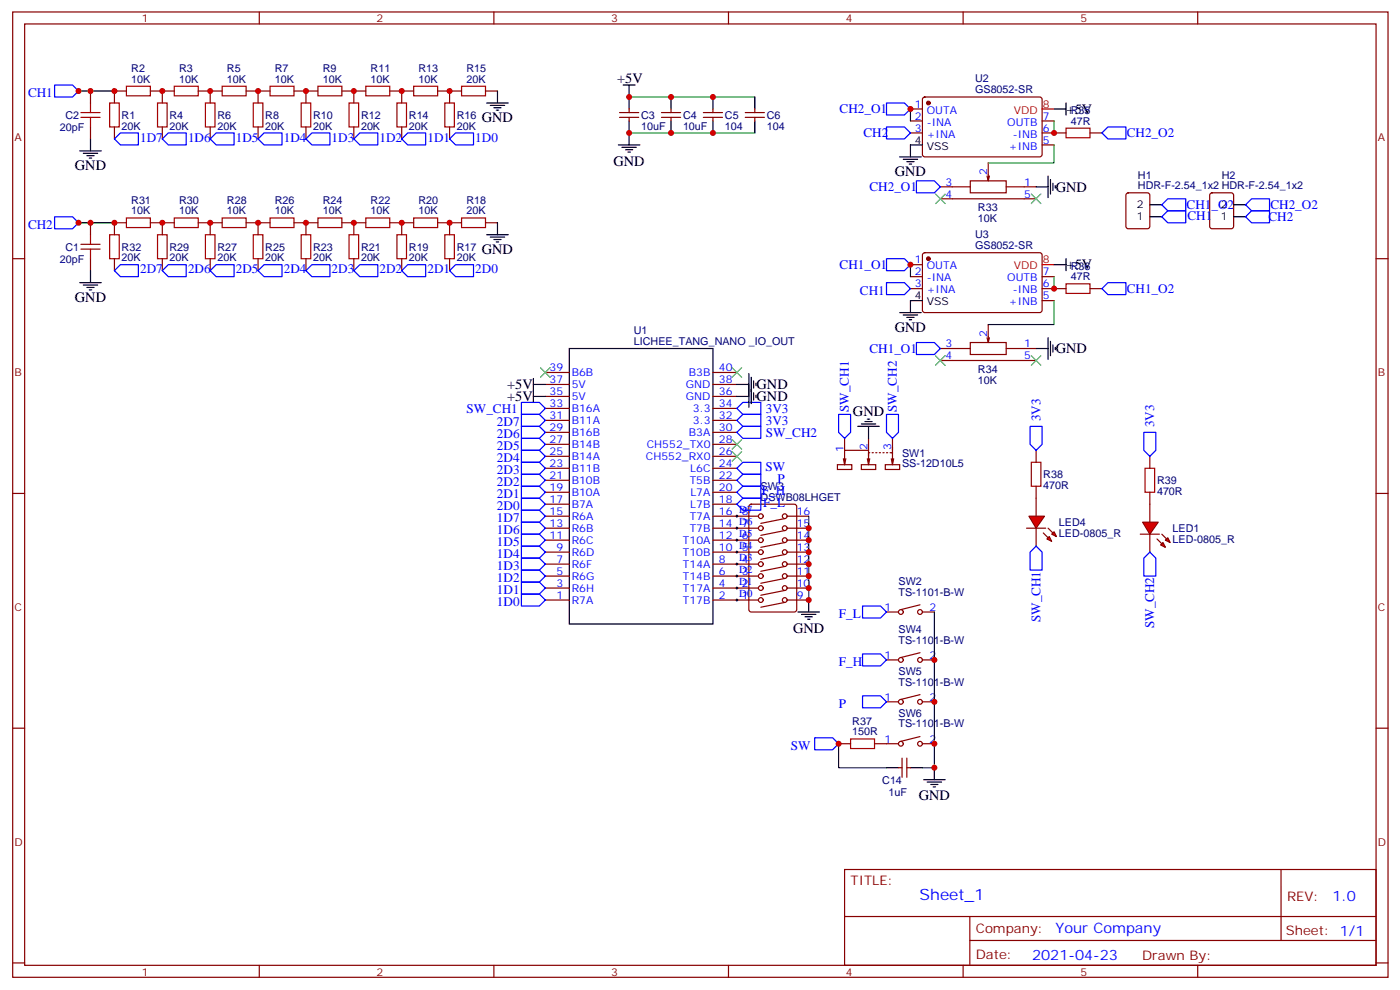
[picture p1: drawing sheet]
<svg xmlns="http://www.w3.org/2000/svg" width="413mm" height="292mm" viewBox="0 0 413 292" stroke-linecap="round" stroke-linejoin="round" font-family="sans-serif">
<g fill="none" stroke="#870000" stroke-width=".35">
<path d="M3.7 3.5h405.4v284.4h-405.4zM7.3 7.1h398.3v277.2h-398.3zM76.4 3.5v3.6M145.6 3.5v3.6M214.7 3.5v3.6M283.8 3.5v3.6M353 3.5v3.6M26.7 26.8v3.5M26.7 37.4v3.5M33.7 37.4v3.5M37.3 26.8h-3.6v3.5M44.3 26.8h7.1"/>
<path d="M47.8 26.8v3.5M47.8 37.4v3.5M58.4 26.8h7.1M61.9 26.8v3.5M61.9 37.4v3.5M72.5 26.8h7.1M76.1 26.8v3.5M76.1 37.4v3.5M86.6 26.8h7.1M90.2 26.8v3.5M90.2 37.4v3.5M100.8 26.8h7"/>
<path d="M104.3 26.8v3.5M104.3 37.4v3.5M114.9 26.8h7M118.4 26.8v3.5M118.4 37.4v3.5M129 26.8h7M132.5 26.8v3.5M132.5 37.4v3.5M143.1 26.8h3.5M268.3 32.1h3.6M268.3 35.6h3.6M268.3 39.2h3.6"/>
<path d="M272.1 28.8l.5-.2h34.1l.4 .7v16.5l-.7 .4-34.1-.1-.4-.6v-16.2zM307.1 35.6h3.6M307.1 39.2h7.1M321.2 39.2h3.6M277.1 58.6h28.3M277.1 55h8.9M286 53.3h10.5v3.5h-10.5zM290.9 51.9l.4 1.4M291.3 48v5.3l.3-1.4M296.5 55h8.9M307.1 42.7h3.6M332.1 57l.4-.2h5.7l.6 .4 .1 9.5-.5 .6-5.9 .1-.6-.5-.1-9.4z"/>
<path d="M356.8 57l.4-.2h5.7l.6 .4 .1 9.5-.5 .6-5.9 .1-.6-.5-.1-9.4zM3.7 76.2h3.6M26.7 65.6v3.5M26.7 76.2v3.5M33.7 76.2v3.5M37.3 65.6h-3.6v3.5M44.3 65.6h7.1M47.8 65.6v3.5M47.8 76.2v3.5M58.4 65.6h7.1M61.9 65.6v3.5M61.9 76.2v3.5"/>
<path d="M72.5 65.6h7.1M76.1 65.6v3.5M76.1 76.2v3.5M86.6 65.6h7.1M90.2 65.6v3.5M90.2 76.2v3.5M100.8 65.6h7M104.3 65.6v3.5M104.3 76.2v3.5M114.9 65.6h7M118.4 65.6v3.5M118.4 76.2v3.5"/>
<path d="M129 65.6h7M132.5 65.6v3.5M132.5 76.2v3.5M143.1 65.6h3.5M268.3 78h3.6M272.1 74.6l.5-.2 34.1 .1 .4 .6v16.5l-.7 .5-34.1-.1-.4-.6v-16.3zM405.6 76.2h3.5M268.3 81.5h3.6M268.3 85h3.6M290.9 99.5l.4 1.4M291.3 95.6v5.3l.3-1.4M307.1 81.5h3.6"/>
<path d="M307.1 85h7.1M307.1 88.5h3.6M321.2 85h3.6M160.7 116.8h7.1M160.7 113.2h7.1M160.7 109.7h7.1M210.1 116.8h7.1M210.1 113.2h7.1M210.1 109.7h7.1M277.1 106.2h28.3M277.1 102.7h8.9M286 100.9h10.5v3.5h-10.5z"/>
<path d="M296.5 102.7h8.9M160.7 137.9h7.1M160.7 134.4h7.1M160.7 130.9h7.1M160.7 127.4h7.1M160.7 123.8h7.1M160.7 120.3h7.1M210.1 137.9h7.1M210.1 134.4h7.1M210.1 130.9h7.1M210.1 127.4h7.1M210.1 123.8h7.1"/>
<path d="M210.1 120.3h7.1M246.8 136.9h4.2v1.4h-4.2zM248.6 135.1l.3 1.8M248.9 129.1v3.5M249.3 135.1l-.4 1.8M253.9 136.9h4.2v1.4h-4.2zM255.6 135.1l.4 1.8 .3-1.8M256 132.6h-7.1v4.3M256 129.1v5.3M256.3 133.3h-.3v2.9M257 133.3h.4M258.1 133.3h.3"/>
<path d="M259.2 133.3h.3M260.2 133.3h.4M260.9 136.9h4.2v1.4h-4.2zM261.3 133.3h.3M262.3 133.3h.7v2.9M262.7 135.1l.3 1.8 .4-1.8M263 129.1v4.4M3.7 145.3h3.6M160.7 159.1h7.1M160.7 155.6h7.1M160.7 152h7.1M160.7 148.5h7.1"/>
<path d="M160.7 145h7.1M160.7 141.5h7.1M210.1 159.1h13.4M210.1 155.6h13.4M210.1 152h13.4M210.1 148.5h7.1M210.1 145h7.1M210.1 141.5h7.1M220.9 148.7l.5-.2h12.7l.7 .5v30.6l-.5 .6-12.9 .1-.6-.5-.1-30.6zM231.3 152.8l-7.1 1.4M231.3 156.3l-7.1 1.4M231.3 159.8l-7.1 1.4"/>
<path d="M232 159.1h6.3M232 155.6h6.3M232 152h6.3M405.6 145.3h3.5M160.7 176.7h7.1M160.7 173.2h7.1M160.7 169.7h7.1M160.7 166.2h7.1M160.7 162.6h7.1M210.1 176.7h13.4M210.1 173.2h13.4M210.1 169.7h13.4"/>
<path d="M210.1 166.2h13.4M210.1 162.6h13.4M231.3 163.3l-7.1 1.4M231.3 166.9l-7.1 1.4M231.3 170.4l-7.1 1.4M231.3 173.9l-7.1 1.4M231.3 177.4l-7.1 1.5M232 176.7h6.3M232 173.2h6.3M232 169.7h6.3M232 166.2h6.3M232 162.6h6.3"/>
<path d="M271.1 178.2l-5.6 1.4M261.3 180.3h3.5M261.3 194.4h3.5M271.1 192.3l-5.6 1.4M271.9 180.3h3.5M271.9 194.4h3.5M3.7 214.5h3.6M247.2 219.1h3.5M257.7 219.1h7.1M261.3 206.7h3.5M271.1 204.6l-5.6 1.4M271.1 217l-5.6 1.4"/>
<path d="M271.9 206.7h3.5M271.9 219.1h3.5M405.6 214.5h3.5M264.8 226.1h1.1M265.9 223.3v5.7M267.3 223.3v5.7M267.3 226.1h1M248.9 256.1h156.7v28.2h-156.7zM377.5 256.1l.1 20.9M249 270h156.4M285.8 277h119.6M285.8 270v14.1"/>
<path d="M3.7 283.6h3.6M76.4 284.3v3.6M145.6 284.3v3.6M214.7 284.3v3.6M283.8 284.3v3.6M353 284.3v3.6M405.6 283.6h3.5"/>
<circle cx="224.2" cy="152" r=".71"/>
<circle cx="224.2" cy="155.6" r=".71"/>
<circle cx="224.2" cy="159.1" r=".71"/>
<circle cx="231.3" cy="152" r=".71"/>
<circle cx="231.3" cy="155.6" r=".71"/>
<circle cx="231.3" cy="159.1" r=".71"/>
<circle cx="224.2" cy="169.7" r=".71"/>
<circle cx="224.2" cy="162.6" r=".71"/>
<circle cx="224.2" cy="173.2" r=".71"/>
<circle cx="224.2" cy="176.7" r=".71"/>
<circle cx="224.2" cy="166.2" r=".71"/>
<circle cx="231.3" cy="166.2" r=".71"/>
<circle cx="231.3" cy="169.7" r=".71"/>
<circle cx="231.3" cy="176.7" r=".71"/>
<circle cx="231.3" cy="162.6" r=".71"/>
<circle cx="231.3" cy="173.2" r=".71"/>
<circle cx="265.5" cy="180.3" r=".71"/>
<circle cx="265.5" cy="194.4" r=".71"/>
<circle cx="271.1" cy="194.4" r=".71"/>
<circle cx="271.1" cy="180.3" r=".71"/>
<circle cx="265.5" cy="206.7" r=".71"/>
<circle cx="265.5" cy="219.1" r=".71"/>
<circle cx="271.1" cy="206.7" r=".71"/>
<circle cx="271.1" cy="219.1" r=".71"/>
</g>
<g fill="none" stroke="#000" stroke-width=".35">
<path d="M143.4 30.3h6.4M144.5 31h4.2M145.6 31.8h2.1M146.3 32.5h.7M146.6 26.8v3.5M310.7 32.1h3.5M314.2 30.3v3.6M23.5 44.4h6.3M24.6 45.2h4.2M25.6 45.9h2.1M26.3 46.6h.7M26.7 40.9v3.5"/>
<path d="M265.1 46.2h6.4M266.2 46.9h4.2M267.3 47.6h2.1M268 48.3h.7M271.9 42.7h-3.6v3.5M305.4 55h3.5M308.9 51.9v6.3M309.6 52.9v4.2M310.3 54v2.1M311 54.7v.7M26.7 79.7v3.6M143.4 69.1h6.4"/>
<path d="M144.5 69.8h4.2M145.6 70.6h2.1M146.3 71.3h.7M146.6 65.6v3.5M310.7 78h3.5M314.2 76.2v3.5M338.9 63.9h3.5M338.9 60.3h3.5M363.6 63.9h3.5M363.6 60.3h3.5M23.5 83.3h6.3M24.6 84h4.2"/>
<path d="M25.6 84.7h2.1M26.3 85.4h.7M265.1 92.1h6.4M266.2 92.8h4.2M267.3 93.5h2.1M268 94.2h.7M271.9 88.5h-3.6v3.6M308.9 99.5v6.3M157.2 113.2h3.5M157.2 111.5v7M157.2 116.8h3.5M167.8 102.7h42.3v81.1h-42.3z"/>
<path d="M305.4 102.7h3.5M309.6 100.5v4.3M310.3 101.6v2.1M311 102.3v.7M252.8 125.6h6.4M253.9 124.9h4.2M254.9 124.2h2.1M255.6 123.5h.7M256 125.6v3.5M238.3 176.7v3.6M235.2 180.3h6.3M236.2 181h4.3"/>
<path d="M237.3 181.7h2.1M238 182.4h.7M261.3 226.1h3.5M268.3 226.1h3.6M272.2 229.7h6.4M273.3 230.4h4.2M274.3 231.1h2.1M275 231.8h.7M275.4 226.1v3.6"/>
</g>
<g fill="#870000" stroke="#870000" stroke-width=".35">
<circle cx="273.6" cy="30.3" r=".53"/>
<circle cx="273.6" cy="76.2" r=".53"/>
</g>
<path d="M307.1 32.1h3.6M307.1 78h3.6" fill="none" stroke="#f00" stroke-width=".35"/>
<g fill="none" stroke="#a10000" stroke-width=".35">
<path d="M23.8 34.6h5.7M23.8 33.2h5.7M26.7 30.3v2.9M26.7 34.6v2.8M32.3 30.3h2.8v7.1h-2.8zM37.3 25.4h7v2.8h-7zM46.4 30.3h2.8v7.1h-2.8zM51.4 25.4h7v2.8h-7zM60.5 30.3h2.9v7.1h-2.9zM65.5 25.4h7v2.8h-7zM74.6 30.3h2.9v7.1h-2.9zM79.6 25.4h7v2.8h-7z"/>
<path d="M88.8 30.3h2.8v7.1h-2.8zM93.7 25.4h7.1v2.8h-7.1zM102.9 30.3h2.8v7.1h-2.8zM107.8 25.4h7.1v2.8h-7.1zM117 30.3h2.8v7.1h-2.8zM121.9 25.4h7.1v2.8h-7.1zM131.1 30.3h2.8v7.1h-2.8zM136 25.4h7.1v2.8h-7.1zM314.2 37.7h7v2.9h-7zM23.8 73.4h5.7M23.8 72h5.7M26.7 69.1v2.9"/>
<path d="M26.7 73.4v2.8M32.3 69.1h2.8v7.1h-2.8zM37.3 64.2h7v2.8h-7zM46.4 69.1h2.8v7.1h-2.8zM51.4 64.2h7v2.8h-7zM60.5 69.1h2.9v7.1h-2.9zM65.5 64.2h7v2.8h-7zM74.6 69.1h2.9v7.1h-2.9zM79.6 64.2h7v2.8h-7zM88.8 69.1h2.8v7.1h-2.8zM93.7 64.2h7.1v2.8h-7.1zM102.9 69.1h2.8v7.1h-2.8z"/>
<path d="M107.8 64.2h7.1v2.8h-7.1zM117 69.1h2.8v7.1h-2.8zM121.9 64.2h7.1v2.8h-7.1zM131.1 69.1h2.8v7.1h-2.8zM136 64.2h7.1v2.8h-7.1zM314.2 83.6h7v2.8h-7zM250.7 217.7h7v2.8h-7z"/>
</g>
<g fill="none" stroke="#00f" stroke-width=".35">
<path d="M16.1 25h5.3l1.7 1.8-1.7 1.8h-5.3zM261.3 37.4h5.3l1.7 1.8-1.7 1.7h-5.3zM261.3 30.3h5.3l1.7 1.8-1.7 1.8h-5.3zM324.8 39.2l1.7-1.8h5.3v3.5h-5.3zM33.7 40.9l1.8-1.7h5.3v3.5h-5.3zM47.8 40.9l1.8-1.7h5.3v3.5h-5.3zM61.9 40.9l1.8-1.7h5.3v3.5h-5.3zM76.1 40.9l1.7-1.7h5.3v3.5h-5.3zM90.2 40.9l1.7-1.7h5.3v3.5h-5.3zM104.3 40.9l1.7-1.7h5.3v3.5h-5.3zM118.4 40.9l1.8-1.7h5.2v3.5h-5.2zM132.5 40.9l1.8-1.7h5.3v3.5h-5.3z"/>
<path d="M270.1 53.3h5.3l1.7 1.7-1.7 1.8h-5.3zM16.1 63.9h5.3l1.7 1.7-1.7 1.8h-5.3zM33.7 79.7l1.8-1.7h5.3v3.5h-5.3zM47.8 79.7l1.8-1.7h5.3v3.5h-5.3zM61.9 79.7l1.8-1.7h5.3v3.5h-5.3zM76.1 79.7l1.7-1.7h5.3v3.5h-5.3zM90.2 79.7l1.7-1.7h5.3v3.5h-5.3zM104.3 79.7l1.7-1.7h5.3v3.5h-5.3zM118.4 79.7l1.8-1.7h5.2v3.5h-5.2zM132.5 79.7l1.8-1.7h5.3v3.5h-5.3zM261.3 76.2h5.3l1.7 1.8-1.7 1.7h-5.3zM342.4 60.3l1.8-1.7h5.3v3.5h-5.3z"/>
<path d="M344.2 62.1h5.3v3.5h-5.3l-1.8-1.7zM367.1 60.3l1.8-1.7h5.3v3.5h-5.3zM368.9 62.1h5.3v3.5h-5.3l-1.8-1.7zM261.3 83.3h5.3l1.7 1.7-1.7 1.8h-5.3zM324.8 85l1.7-1.7h5.3v3.5h-5.3zM153.7 118.5h5.3l1.7 1.8-1.7 1.8h-5.3zM270.1 100.9h5.3l1.7 1.8-1.7 1.7h-5.3zM153.7 139.7h5.3l1.7 1.8-1.7 1.7h-5.3zM153.7 136.2h5.3l1.7 1.7-1.7 1.8h-5.3zM153.7 132.6h5.3l1.7 1.8-1.7 1.8h-5.3zM153.7 129.1h5.3l1.7 1.8-1.7 1.7h-5.3zM153.7 125.6h5.3l1.7 1.8-1.7 1.7h-5.3z"/>
<path d="M153.7 122.1h5.3l1.7 1.7-1.7 1.8h-5.3zM217.2 137.9l1.7-1.7h5.3v3.5h-5.3zM218.9 125.6h5.3v3.5h-5.3l-1.7-1.7zM247.2 122.1h3.5v5.3l-1.8 1.7-1.7-1.7zM261.3 122.1h3.5v5.3l-1.8 1.7-1.7-1.7zM153.7 157.3h5.3l1.7 1.8-1.7 1.8h-5.3zM153.7 153.8h5.3l1.7 1.8-1.7 1.7h-5.3zM153.7 150.3h5.3l1.7 1.7-1.7 1.8h-5.3zM153.7 146.8h5.3l1.7 1.7-1.7 1.8h-5.3zM153.7 143.2h5.3l1.7 1.8-1.7 1.8h-5.3zM217.2 148.5l1.7-1.7h5.3v3.5h-5.3zM217.2 141.5l1.7-1.8h5.3v3.5h-5.3z"/>
<path d="M218.9 143.2h5.3v3.6h-5.3l-1.7-1.8zM153.7 175h5.3l1.7 1.7-1.7 1.8h-5.3zM153.7 171.4h5.3l1.7 1.8-1.7 1.8h-5.3zM153.7 167.9h5.3l1.7 1.8-1.7 1.7h-5.3zM153.7 164.4h5.3l1.7 1.8-1.7 1.7h-5.3zM153.7 160.9h5.3l1.7 1.7-1.7 1.8h-5.3zM254.2 178.5h5.3l1.8 1.8-1.8 1.7h-5.3zM254.2 192.6h5.3l1.8 1.8-1.8 1.7h-5.3zM240.1 217.3h5.3l1.8 1.8-1.8 1.7h-5.3zM254.2 205h5.3l1.8 1.7-1.8 1.8h-5.3z"/>
</g>
<path d="M23.1 26.8h10.6M268.3 32.1v3.5M310.7 35.6v3.6M310.7 42.7v5.3h-19.4M23.1 65.6h10.6M268.3 78v3.5M310.7 88.5v7.1h-19.4M310.7 81.5v3.5M238.3 152v24.7M275.4 180.3v45.8h-3.5M247.2 219.1v7h14.1" fill="none" stroke="#008700" stroke-width=".35"/>
<path d="M275.7 57.1l2.9 2.9M278.6 57.1l-2.9 2.9M304 57.1l2.8 2.9M306.8 57.1l-2.8 2.9M275.7 104.8l2.9 2.8M278.6 104.8l-2.9 2.8M304 104.8l2.8 2.8M306.8 104.8l-2.8 2.8" fill="none" stroke="#3c3" stroke-width=".35"/>
<g fill="none" stroke="#000" stroke-width=".29">
<path d="M216.8 159.1h.7M216.8 155.6h.7M216.8 152h.7M217.2 151.7v.7M217.2 155.2v.7M217.2 158.7v.8M216.8 176.7h.7M216.8 173.2h.7M216.8 169.7h.7M216.8 166.2h.7M216.8 162.6h.7M217.2 162.3v.7"/>
<path d="M217.2 165.8v.7M217.2 169.3v.7M217.2 172.9v.7M217.2 176.4v.7"/>
</g>
<g fill="#f00" stroke="#870000" stroke-width=".35">
<path d="M303.2 152h4.6l-2.4 3.6z"/>
<path d="M302.5 155.6h5.7z"/>
</g>
<g fill="#870000" stroke="#870000" stroke-width=".35">
<path d="M308.9 155.6l1.4 1.4z"/>
<path d="M307.5 157l1.4 1.4z"/>
</g>
<g fill="#f00" stroke="#870000" stroke-width=".35">
<path d="M310 157.3l.7-.7 .7 1.4z"/>
<path d="M308.5 158.7l.7-.7 .8 1.5z"/>
</g>
<path d="M305.4 132.6v3.6M305.4 143.2v8.8M305.4 155.6v5.3" fill="none" stroke="#870000" stroke-width=".35"/>
<path d="M304 136.2h2.8v7h-2.8z" fill="none" stroke="#a10000" stroke-width=".35"/>
<g fill="#f00" stroke="#870000" stroke-width=".35">
<path d="M336.8 153.8h4.5l-2.4 3.5z"/>
<path d="M336.1 157.3h5.6z"/>
</g>
<g fill="#870000" stroke="#870000" stroke-width=".35">
<path d="M342.4 157.3l1.4 1.4z"/>
<path d="M341 158.7l1.4 1.5z"/>
</g>
<g fill="#f00" stroke="#870000" stroke-width=".35">
<path d="M343.5 159.1l.7-.7 .7 1.4z"/>
<path d="M342.1 160.5l.7-.7 .7 1.4z"/>
</g>
<g fill="none" stroke="#870000" stroke-width=".35">
<path d="M182.6 33.2h5.6M182.6 34.6h5.6M185.4 32.1v1.1M185.4 34.6v1M194.9 33.2h5.7M194.9 34.6h5.7M197.8 32.1v1.1M197.8 34.6v1M207.3 33.2h5.6M207.3 34.6h5.6M210.1 32.1v1.1M210.1 34.6v1"/>
<path d="M219.6 33.2h5.7M219.6 34.6h5.7M222.5 32.1v1.1M222.5 34.6v1M338.9 134.4v3.5M338.9 145v8.8M338.9 157.3v5.3"/>
</g>
<path d="M337.5 137.9h2.8v7.1h-2.8z" fill="none" stroke="#a10000" stroke-width=".35"/>
<path d="M217.2 120.3l1.7-1.8h5.3v3.6h-5.3zM217.2 123.8l1.7-1.7h5.3v3.5h-5.3zM303.6 125.6h3.5v5.3l-1.7 1.7-1.8-1.7zM337.1 127.4h3.5v5.2l-1.7 1.8-1.8-1.8zM305.4 160.9l1.7 1.7v5.3h-3.5v-5.3zM337.1 164.4l1.8-1.8 1.7 1.8v5.3h-3.5z" fill="none" stroke="#00f" stroke-width=".35"/>
<path d="M159.3 108.3l2.8 2.8M162.1 108.3l-2.8 2.8M215.8 108.3l2.8 2.8M218.6 108.3l-2.8 2.8M215.8 129.5l2.8 2.8M215.8 133l2.8 2.8M218.6 129.5l-2.8 2.8M218.6 133l-2.8 2.8" fill="none" stroke="#3c3" stroke-width=".35"/>
<g fill="none" stroke="#000" stroke-width=".35">
<path d="M183.7 25h3.5M185.4 25v7.1M185.4 35.6v7.1M197.8 28.6v3.5M197.8 35.6v3.6M210.1 28.6v3.5M210.1 35.6v3.6M222.5 28.6v3.5M222.5 35.6v3.6M182.2 42.7h6.4M183.3 43.4h4.2M184.4 44.1h2.1"/>
<path d="M185.1 44.8h.7M217.2 113.2h3.5M217.2 116.8h3.5M220.7 110.1v9.8M221.4 111.1v7.8M222.1 112.2v2.1M222.1 115.7v2.1M222.8 112.9v.7M222.8 116.4v.7"/>
</g>
<path d="M185.4 39.2h37.1M185.4 28.6h37.1" fill="none" stroke="#008700" stroke-width=".35"/>
<g fill="#c00">
<circle cx="47.8" cy="26.8" r=".88"/>
<circle cx="61.9" cy="26.8" r=".88"/>
<circle cx="76.1" cy="26.8" r=".88"/>
<circle cx="90.2" cy="26.8" r=".88"/>
<circle cx="104.3" cy="26.8" r=".88"/>
<circle cx="118.4" cy="26.8" r=".88"/>
<circle cx="132.5" cy="26.8" r=".88"/>
<circle cx="33.7" cy="26.8" r=".88"/>
<circle cx="33.7" cy="65.6" r=".88"/>
<circle cx="132.5" cy="65.6" r=".88"/>
<circle cx="118.4" cy="65.6" r=".88"/>
<circle cx="104.3" cy="65.6" r=".88"/>
<circle cx="90.2" cy="65.6" r=".88"/>
<circle cx="76.1" cy="65.6" r=".88"/>
<circle cx="61.9" cy="65.6" r=".88"/>
<circle cx="47.8" cy="65.6" r=".88"/>
<circle cx="23.1" cy="65.6" r=".88"/>
<circle cx="23.1" cy="26.8" r=".88"/>
<circle cx="26.7" cy="65.6" r=".88"/>
<circle cx="26.7" cy="26.8" r=".88"/>
<circle cx="268.3" cy="78" r=".88"/>
<circle cx="268.3" cy="32.1" r=".88"/>
<circle cx="310.7" cy="39.2" r=".88"/>
<circle cx="310.7" cy="85" r=".88"/>
<circle cx="275.4" cy="194.4" r=".88"/>
<circle cx="275.4" cy="206.7" r=".88"/>
<circle cx="275.4" cy="219.1" r=".88"/>
<circle cx="275.4" cy="226.1" r=".88"/>
<circle cx="247.2" cy="219.1" r=".88"/>
<circle cx="238.3" cy="176.7" r=".88"/>
<circle cx="238.3" cy="169.7" r=".88"/>
<circle cx="238.3" cy="166.2" r=".88"/>
<circle cx="238.3" cy="162.6" r=".88"/>
<circle cx="238.3" cy="159.1" r=".88"/>
<circle cx="238.3" cy="155.6" r=".88"/>
<circle cx="238.3" cy="173.2" r=".88"/>
<circle cx="185.4" cy="39.2" r=".88"/>
<circle cx="197.8" cy="39.2" r=".88"/>
<circle cx="210.1" cy="39.2" r=".88"/>
<circle cx="185.4" cy="28.6" r=".88"/>
<circle cx="197.8" cy="28.6" r=".88"/>
<circle cx="210.1" cy="28.6" r=".88"/>
</g>
<text font-size="4.6" fill="#00f" x="271" y="265.1">Sheet_1</text>
<g font-size="4.2">
<text x="181.9" y="24.3">+5V</text>
<text x="142" y="36">GND</text>
<text x="314.4" y="33.5">+5V</text>
<text x="22.1" y="50.1">GND</text>
<text x="180.8" y="48.8">GND</text>
<text x="263.7" y="51.9">GND</text>
<text x="311.2" y="56.4">GND</text>
<text x="142" y="74.8">GND</text>
<text x="314.4" y="79.4">+5V</text>
<text x="22.1" y="88.9">GND</text>
<text x="263.7" y="97.7">GND</text>
<text x="311.2" y="104.1">GND</text>
<text x="149.5" y="114.7">+5V</text>
<text x="149.5" y="118.2">+5V</text>
<text x="223" y="114.7">GND</text>
<text x="223" y="118.2">GND</text>
<text x="251.4" y="122.4">GND</text>
<text x="233.8" y="186.3">GND</text>
<text x="270.8" y="235.7">GND</text>
</g>
<g font-size="4.2" fill="#00f">
<text x="392.7" y="265.4">1.0</text>
<text x="311.1" y="274.9">Your Company</text>
<text x="304.2" y="282.7">2021-04-23</text>
</g>
<g font-size="3.9" fill="#00f">
<text x="8.3" y="28.6">CH1</text>
<text x="247.4" y="33.4">CH2_O1</text>
<text x="41.3" y="41.7">1D7</text>
<text x="55.4" y="41.7">1D6</text>
<text x="69.5" y="41.7">1D5</text>
<text x="83.6" y="41.7">1D4</text>
<text x="97.7" y="41.7">1D3</text>
<text x="111.9" y="41.7">1D2</text>
<text x="126" y="41.7">1D1</text>
<text x="140.1" y="41.7">1D0</text>
<text x="254.5" y="40.4">CH2</text>
<text x="332.1" y="40.4">CH2_O2</text>
<text x="256.3" y="56.3">CH2_O1</text>
<text x="349.7" y="61.6">CH1_O2</text>
<text x="350" y="64.7">CH1</text>
<text x="373.8" y="65.2">CH2</text>
<text x="374.4" y="61.7">CH2_O2</text>
<text x="8.3" y="67.4">CH2</text>
<text x="41.3" y="80.5">2D7</text>
<text x="55.4" y="80.5">2D6</text>
<text x="69.5" y="80.5">2D5</text>
<text x="83.6" y="80.5">2D4</text>
<text x="97.7" y="80.5">2D3</text>
<text x="111.9" y="80.5">2D2</text>
<text x="126" y="80.5">2D1</text>
<text x="140.1" y="80.5">2D0</text>
<text x="247.4" y="79.2">CH1_O1</text>
<text x="253.4" y="86.8">CH1</text>
<text x="332.1" y="86.3">CH1_O2</text>
<text x="256.3" y="103.9">CH1_O1</text>
<text x="137.5" y="121.5">SW_CH1</text>
<text x="146.5" y="125.6">2D7</text>
<text x="225.7" y="121.6">3V3</text>
<text x="225.7" y="125.1">3V3</text>
<text x="250.2" y="121.4" transform="rotate(-90 250.2 121.4)">SW_CH1</text>
<text x="264.3" y="121.4" transform="rotate(-90 264.3 121.4)">SW_CH2</text>
<text x="306.6" y="124.1" transform="rotate(-90 306.6 124.1)">3V3</text>
<text x="340.1" y="125.8" transform="rotate(-90 340.1 125.8)">3V3</text>
<text x="146.5" y="129.1">2D6</text>
<text x="225.7" y="128.6">SW_CH2</text>
<text x="146.5" y="136.2">2D4</text>
<text x="146.5" y="132.6">2D5</text>
<text x="146.5" y="143.2">2D2</text>
<text x="146.5" y="139.7">2D3</text>
<text x="225.6" y="138.7">SW</text>
<text x="229.1" y="142.2">P</text>
<text x="146.5" y="146.8">2D1</text>
<text x="224.5" y="145.8">F_H</text>
<text x="225" y="149.3">F_L</text>
<text x="146.5" y="153.8">1D7</text>
<text x="146.5" y="150.3">2D0</text>
<text x="146.5" y="160.9">1D5</text>
<text x="146.5" y="157.3">1D6</text>
<text x="146.5" y="167.9">1D3</text>
<text x="146.5" y="164.4">1D4</text>
<text x="146.5" y="171.4">1D2</text>
<text x="146.5" y="178.5">1D0</text>
<text x="146.5" y="175">1D1</text>
<text x="247.2" y="182">F_L</text>
<text x="306.6" y="183.3" transform="rotate(-90 306.6 183.3)">SW_CH1</text>
<text x="340.2" y="185" transform="rotate(-90 340.2 185)">SW_CH2</text>
<text x="247.2" y="196.1">F_H</text>
<text x="247.2" y="208.5">P</text>
<text x="233.1" y="220.8">SW</text>
</g>
<g font-size="3.9" fill="#800">
<text x="250.7" y="260.7">TITLE:</text>
<text x="379.3" y="265.4">REV:</text>
<text x="287.6" y="274.9">Company:</text>
<text x="379" y="275.5">Sheet: 1/1</text>
<text x="287.6" y="282.6">Date:</text>
<text x="336.6" y="282.7">Drawn By:</text>
</g>
<g font-size="3.2" fill="#800">
<text x="41.8" y="6.5">1</text>
<text x="111" y="6.5">2</text>
<text x="180.1" y="6.5">3</text>
<text x="249.3" y="6.5">4</text>
<text x="318.4" y="6.5">5</text>
<text x="4.3" y="41.6">A</text>
<text x="406.1" y="41.6">A</text>
<text x="4.3" y="110.8">B</text>
<text x="406.1" y="110.8">B</text>
<text x="4.3" y="179.9">C</text>
<text x="406.1" y="179.9">C</text>
<text x="4.3" y="249.1">D</text>
<text x="406.1" y="249.1">D</text>
<text x="41.8" y="287.3">1</text>
<text x="111" y="287.3">2</text>
<text x="180.1" y="287.3">3</text>
<text x="249.3" y="287.3">4</text>
<text x="318.4" y="287.3">5</text>
</g>
<g font-size="3.2" fill="#000080">
<text x="38.7" y="21.3">R2</text>
<text x="52.8" y="21.3">R3</text>
<text x="66.9" y="21.3">R5</text>
<text x="81" y="21.3">R7</text>
<text x="95.1" y="21.3">R9</text>
<text x="109.2" y="21.3">R11</text>
<text x="123.3" y="21.3">R13</text>
<text x="137.5" y="21.3">R15</text>
<text x="38.7" y="24.3">10K</text>
<text x="52.8" y="24.3">10K</text>
<text x="66.9" y="24.3">10K</text>
<text x="81" y="24.3">10K</text>
<text x="95.1" y="24.3">10K</text>
<text x="109.2" y="24.3">10K</text>
<text x="123.3" y="24.3">10K</text>
<text x="137.5" y="24.3">20K</text>
<text x="287.4" y="27.3">GS8052-SR</text>
<text x="287.4" y="24.1">U2</text>
<text x="19.3" y="35">C2</text>
<text x="35.8" y="35">R1</text>
<text x="50" y="35">R4</text>
<text x="64.1" y="35">R6</text>
<text x="78.2" y="35">R8</text>
<text x="92.3" y="35">R10</text>
<text x="106.4" y="35">R12</text>
<text x="120.5" y="35">R14</text>
<text x="134.6" y="35">R16</text>
<text x="188.9" y="35">C3</text>
<text x="201.3" y="35">C4</text>
<text x="213.6" y="35">C5</text>
<text x="226" y="35">C6</text>
<text x="315.6" y="33.6">R35</text>
<text x="17.6" y="38.5">20pF</text>
<text x="35.8" y="38.2">20K</text>
<text x="50" y="38.2">20K</text>
<text x="64.1" y="38.2">20K</text>
<text x="78.2" y="38.2">20K</text>
<text x="92.3" y="38.2">20K</text>
<text x="106.4" y="38.2">20K</text>
<text x="120.5" y="38.2">20K</text>
<text x="134.6" y="38.2">20K</text>
<text x="188.9" y="38.2">10uF</text>
<text x="201.3" y="38.2">10uF</text>
<text x="213.6" y="38.2">104</text>
<text x="226" y="38.2">104</text>
<text x="315.6" y="36.7">47R</text>
<text x="335.4" y="52.7">H1</text>
<text x="360.1" y="52.7">H2</text>
<text x="335.4" y="55.7">HDR-F-2.54_1x2 HDR-F-2.54_1x2</text>
<text x="38.7" y="63.1">10K</text>
<text x="38.7" y="60.1">R31</text>
<text x="52.8" y="63.1">10K</text>
<text x="52.8" y="60.1">R30</text>
<text x="66.9" y="63.1">10K</text>
<text x="66.9" y="60.1">R28</text>
<text x="81" y="63.1">10K</text>
<text x="81" y="60.1">R26</text>
<text x="95.1" y="63.1">10K</text>
<text x="95.1" y="60.1">R24</text>
<text x="109.2" y="63.1">10K</text>
<text x="109.2" y="60.1">R22</text>
<text x="123.3" y="63.1">10K</text>
<text x="123.3" y="60.1">R20</text>
<text x="137.5" y="63.1">20K</text>
<text x="137.5" y="60.1">R18</text>
<text x="288.2" y="65.4">10K</text>
<text x="288.2" y="62.3">R33</text>
<text x="287.4" y="70">U3</text>
<text x="17.6" y="77.3">20pF</text>
<text x="19.3" y="73.8">C1</text>
<text x="35.8" y="77">20K</text>
<text x="35.8" y="73.8">R32</text>
<text x="50" y="77">20K</text>
<text x="50" y="73.8">R29</text>
<text x="64.1" y="77">20K</text>
<text x="64.1" y="73.8">R27</text>
<text x="78.2" y="77">20K</text>
<text x="78.2" y="73.8">R25</text>
<text x="92.3" y="77">20K</text>
<text x="92.3" y="73.8">R23</text>
<text x="106.4" y="77">20K</text>
<text x="106.4" y="73.8">R21</text>
<text x="120.5" y="77">20K</text>
<text x="120.5" y="73.8">R19</text>
<text x="134.6" y="77">20K</text>
<text x="134.6" y="73.8">R17</text>
<text x="287.4" y="73.2">GS8052-SR</text>
<text x="315.6" y="82.5">47R</text>
<text x="315.6" y="79.5">R36</text>
<text x="186.8" y="101.6">LICHEE_TANG_NANO _IO_OUT</text>
<text x="186.8" y="98.4">U1</text>
<text x="288.2" y="113">10K</text>
<text x="288.2" y="109.9">R34</text>
<text x="265.9" y="137.7">SS-12D10L5</text>
<text x="265.9" y="134.6">SW1</text>
<text x="307.5" y="140.8">R38</text>
<text x="341" y="142.6">R39</text>
<text x="224.2" y="147.5">DSWB08LHGET</text>
<text x="224.2" y="144.4">SW3</text>
<text x="307.5" y="144">470R</text>
<text x="341" y="145.8">470R</text>
<text x="312.1" y="155">LED4</text>
<text x="312.1" y="158.1">LED-0805_R</text>
<text x="345.6" y="159.9">LED-0805_R</text>
<text x="345.6" y="156.8">LED1</text>
<text x="264.8" y="172.2">SW2</text>
<text x="264.8" y="175.5">TS-1101-B-W</text>
<text x="264.8" y="189.6">TS-1101-B-W</text>
<text x="264.8" y="186.4">SW4</text>
<text x="264.8" y="201.9">TS-1101-B-W</text>
<text x="264.8" y="198.7">SW5</text>
<text x="251.2" y="213.5">R37</text>
<text x="264.8" y="214.3">TS-1101-B-W</text>
<text x="264.8" y="211">SW6</text>
<text x="251.2" y="216.6">150R</text>
<text x="260" y="230.8">C14</text>
<text x="261.9" y="234.3">1uF</text>
</g>
<g font-size="3.2" fill="#00f">
<text x="269.7" y="31.8">1</text>
<text x="269.7" y="35.3">2</text>
<text x="273.2" y="33.5">OUTA</text>
<text x="307.3" y="35.3">7</text>
<text x="269.7" y="38.8">3</text>
<text x="273.2" y="37">-INA</text>
<text x="273.2" y="40.6">+INA</text>
<text x="296.9" y="37">OUTB</text>
<text x="298.5" y="40.6">-INB</text>
<text x="307.3" y="38.8">6</text>
<text x="297.3" y="44.1">+INB</text>
<text x="307.3" y="42.3">5</text>
<text x="290.9" y="51.5" transform="rotate(-90 290.9 51.5)">2</text>
<text x="278.7" y="58.2">4</text>
<text x="278.7" y="54.7">3</text>
<text x="301.8" y="58.2">5</text>
<text x="301.8" y="54.7">1</text>
<text x="269.7" y="77.6">1</text>
<text x="269.7" y="81.1">2</text>
<text x="273.2" y="79.4">OUTA</text>
<text x="273.2" y="82.9">-INA</text>
<text x="296.9" y="82.9">OUTB</text>
<text x="307.3" y="81.1">7</text>
<text x="269.7" y="84.7">3</text>
<text x="273.2" y="86.4">+INA</text>
<text x="297.3" y="90">+INB</text>
<text x="298.5" y="86.4">-INB</text>
<text x="307.3" y="88.2">5</text>
<text x="307.3" y="84.7">6</text>
<text x="290.9" y="99.1" transform="rotate(-90 290.9 99.1)">2</text>
<text x="278.7" y="105.8">4</text>
<text x="278.7" y="102.3">3</text>
<text x="301.8" y="105.8">5</text>
<text x="301.8" y="102.3">1</text>
<text x="162" y="112.9">37</text>
<text x="162" y="109.4">39</text>
<text x="168.5" y="110.8">B6B</text>
<text x="203" y="110.8">B3B</text>
<text x="211.9" y="112.9">38</text>
<text x="211.9" y="109.4">40</text>
<text x="162" y="119.9">33</text>
<text x="162" y="116.4">35</text>
<text x="168.5" y="117.8">5V</text>
<text x="168.5" y="114.3">5V</text>
<text x="202.1" y="117.8">GND</text>
<text x="202.1" y="114.3">GND</text>
<text x="211.9" y="119.9">34</text>
<text x="211.9" y="116.4">36</text>
<text x="162" y="123.5">31</text>
<text x="168.5" y="124.9">B11A</text>
<text x="168.5" y="121.4">B16A</text>
<text x="204.2" y="124.9">3.3</text>
<text x="204.2" y="121.4">3.3</text>
<text x="211.9" y="123.5">32</text>
<text x="162" y="130.5">27</text>
<text x="162" y="127">29</text>
<text x="168.5" y="131.9">B14B</text>
<text x="168.5" y="128.4">B16B</text>
<text x="190.6" y="131.9">CH552_TX0</text>
<text x="203" y="128.4">B3A</text>
<text x="211.9" y="130.5">28</text>
<text x="211.9" y="127">30</text>
<text x="162" y="137.6">23</text>
<text x="162" y="134.1">25</text>
<text x="168.5" y="135.5">B14A</text>
<text x="190.3" y="135.5">CH552_RX0</text>
<text x="211.9" y="137.6">24</text>
<text x="211.9" y="134.1">26</text>
<text x="248.6" y="133" transform="rotate(-90 248.6 133)">1</text>
<text x="255.6" y="132.6" transform="rotate(-90 255.6 132.6)">2</text>
<text x="262.7" y="132.6" transform="rotate(-90 262.7 132.6)">3</text>
<text x="162" y="141.1">21</text>
<text x="168.5" y="142.5">B10B</text>
<text x="168.5" y="139">B11B</text>
<text x="203.3" y="142.5">T5B</text>
<text x="203.4" y="139">L6C</text>
<text x="211.9" y="141.1">22</text>
<text x="162" y="148.2">17</text>
<text x="162" y="144.6">19</text>
<text x="168.5" y="149.6">B7A</text>
<text x="168.5" y="146">B10A</text>
<text x="203.5" y="149.6">L7B</text>
<text x="203.5" y="146">L7A</text>
<text x="211.9" y="148.2">18</text>
<text x="211.9" y="144.6">20</text>
<text x="162" y="155.2">13</text>
<text x="162" y="151.7">15</text>
<text x="168.5" y="153.1">R6A</text>
<text x="203.3" y="153.1">T7A</text>
<text x="211.9" y="155.2">14 D6</text>
<text x="211.9" y="151.7">16 D7</text>
<text x="218.7" y="155.2">7</text>
<text x="218.7" y="151.7">8</text>
<text x="234.8" y="155.2">15</text>
<text x="234.8" y="151.7">16</text>
<text x="162" y="158.7">11</text>
<text x="168.5" y="160.2">R6C</text>
<text x="168.5" y="156.6">R6B</text>
<text x="201.3" y="160.2">T10A</text>
<text x="203.3" y="156.6">T7B</text>
<text x="211.9" y="158.7">12 D5</text>
<text x="218.7" y="158.7">6</text>
<text x="234.8" y="158.7">14</text>
<text x="164" y="165.8">7</text>
<text x="164" y="162.3">9</text>
<text x="168.5" y="167.2">R6F</text>
<text x="168.5" y="163.7">R6D</text>
<text x="201.2" y="163.7">T10B</text>
<text x="201.3" y="167.2">T14A</text>
<text x="211.9" y="165.8">8</text>
<text x="211.9" y="162.3">10 D4</text>
<text x="217.9" y="165.3">D3</text>
<text x="218.7" y="165.8">4</text>
<text x="218.7" y="162.3">5</text>
<text x="234.8" y="165.8">12</text>
<text x="234.8" y="162.3">13</text>
<text x="164" y="172.9">3</text>
<text x="164" y="169.3">5</text>
<text x="168.5" y="170.7">R6G</text>
<text x="201.2" y="170.7">T14B</text>
<text x="211.9" y="172.9">4</text>
<text x="211.9" y="169.3">6</text>
<text x="217.9" y="172.3">D1</text>
<text x="217.9" y="168.8">D2</text>
<text x="218.7" y="172.9">2</text>
<text x="218.7" y="169.3">3</text>
<text x="234.8" y="169.3">11</text>
<text x="234.8" y="172.9">10</text>
<text x="164" y="176.4">1</text>
<text x="168.5" y="177.8">R7A</text>
<text x="168.5" y="174.3">R6H</text>
<text x="201.2" y="177.8">T17B</text>
<text x="201.3" y="174.3">T17A</text>
<text x="211.9" y="176.4">2</text>
<text x="217.9" y="175.9">D0</text>
<text x="218.7" y="176.4">1</text>
<text x="234.8" y="176.4">9</text>
<text x="260.7" y="179.9">1</text>
<text x="274" y="179.9">2</text>
<text x="260.7" y="194">1</text>
<text x="274" y="194">2</text>
<text x="260.7" y="206.4">1</text>
<text x="274" y="206.4">2</text>
<text x="260.7" y="218.7">1</text>
<text x="274" y="218.7">2</text>
</g>
<g font-size="3.2" fill="#f00">
<text x="298.8" y="33.5">VDD</text>
<text x="307.3" y="31.8">8</text>
<text x="307.3" y="77.6">8</text>
<text x="298.8" y="79.4">VDD</text>
</g>
<g font-size="3.2">
<text x="269.7" y="42.3">4</text>
<text x="273.2" y="44.1">VSS</text>
<text x="335.1" y="64.9">1</text>
<text x="335.1" y="61.4">2</text>
<text x="359.8" y="64.9">1</text>
<text x="359.8" y="61.4">2</text>
<text x="269.7" y="88.2">4</text>
<text x="273.2" y="90">VSS</text>
</g>
</svg>
